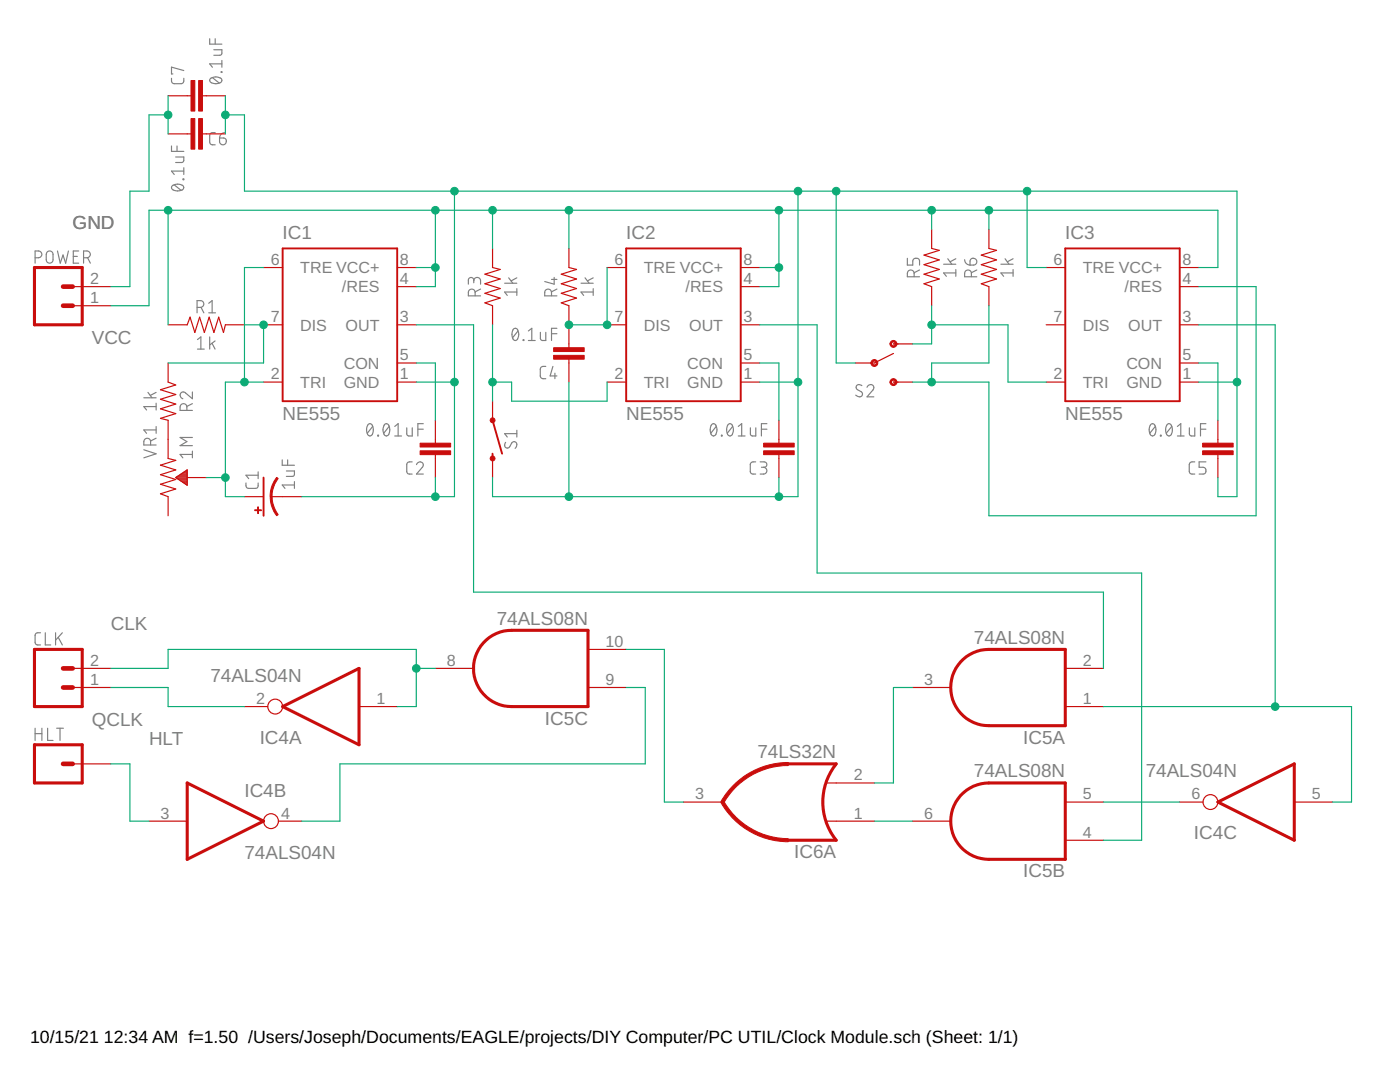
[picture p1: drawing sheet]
<svg xmlns="http://www.w3.org/2000/svg" width="279mm" height="216mm" viewBox="0 0 279 216" stroke-linecap="round" stroke-linejoin="round" font-family="sans-serif">
<g fill="none" stroke="#808080" stroke-width=".23">
<path d="M34.2 15.6l.1 .9 .5 .2h1.5l.3-.4 .1-.7M36.7 14.1l-2.5-.7v1.4h.3M41.8 7.7v1.1h2.5M42.1 15.6a1.7 1.7 0 0 1 2.2 .3v.1a1.46 1.46 0 0 1-2.2 .4l-.3-.4zM42.4 15.5l1.4 1.1M42.7 9.9h1.6l-.1 1-.3 .1h-1.2M42.9 7.7v1.1M44.2 14.3l.1 .2zM44.3 12.1v1.3M44.3 12.7h-2.5l.6 .7M34.2 29.1v1.1h2.5M34.3 37.1a1.7 1.7 0 0 1 2.3 .2l.1 .1a1.49 1.49 0 0 1-2.3 .4l-.2-.2z"/>
<path d="M34.8 36.9l1.3 1.1M35.1 31.3h1.6l-.1 1-.3 .1h-1.2M35.3 29.1v1.1M36.5 35.7h.2v.2h-.2zM36.7 33.5v1.3M36.7 34.1h-2.5l.6 .7M42.9 26.5h-.7l-.2 .2-.2 .3 .2 1.7 .2 .2h.7M43.8 27.5h.8a.68 .68 0 0 1 .6 .8 .68 .68 0 0 1-.7 .6 .68 .68 0 0 1-.7-.7zM44.9 26.5l-.8 .3-.3 .7M7 51.4h.7a.68 .68 0 0 0 .7-.6 .68 .68 0 0 0-.7-.7h-.7v2.4M9.4 50.4a.68 .68 0 0 1 .7-.3 .68 .68 0 0 1 .5 .7v1a.68 .68 0 0 1-.7 .7 .68 .68 0 0 1-.7-.7zM11.5 50.1l.5 2.4 .6-1.6 .5 1.6 .6-2.4"/>
<path d="M14.6 51.2h.8M15.7 50.1h-1.1v2.4h1.1M16.7 51.4h.7a.68 .68 0 0 0 .6-.6 .68 .68 0 0 0-.6-.7h-.7v2.4M17.5 51.4l.5 1.1M94.6 56a.68 .68 0 0 1 .6-.6 .68 .68 0 0 1 .7 .6v.7M94.6 56.4v-.5a.54 .54 0 0 0-.6-.5 .54 .54 0 0 0-.5 .5v.8M94.8 59a1.19 1.19 0 0 0-.2-1.2l-.5-.1-.5 .3-.1 1h2.4M95.9 57.7l-1.1 .5M100.7 56.5h2.4M101.5 55.4l.8 1.1M103.1 58.3h-2.4l.5 .6M103.1 57.6v1.3"/>
<path d="M103.1 55.4l-1.1 .6M110.1 59a1.19 1.19 0 0 0-.3-1.2l-.4-.1-.6 .3-.1 1h2.4M110.1 55.8h1M110.6 55.4v1.3l-1.9-.5M111.1 57.7l-1 .5M116 56.5h2.4M116.8 55.4l.8 1.1M118.4 58.3h-2.4l.5 .6M118.4 57.6v1.3M118.4 55.4l-1.2 .6M181.1 51.5v1.4h1.1v-.8a.69 .69 0 0 1 .6-.6 .69 .69 0 0 1 .7 .6v.8M182.4 55.2v-.7a.68 .68 0 0 0-.6-.6 .68 .68 0 0 0-.7 .6v.7h2.4"/>
<path d="M183.5 53.9l-1.1 .5M188.3 52.7h2.5M189.1 51.6l.8 1.1M190.8 54.5h-2.5l.6 .6M190.8 53.8v1.3M190.8 51.6l-1.2 .6M192.5 51.8a1.08 1.08 0 0 0 1.1 1.1M193.7 51.8a.69 .69 0 0 1 1.2 .1 .69 .69 0 0 1-.6 1h-.7zM193.9 55.2v-.7a.68 .68 0 0 0-.7-.6 .68 .68 0 0 0-.7 .6v.7h2.4M194.9 53.9l-1 .5M199.7 52.7h2.5M200.6 51.6l.8 1.1"/>
<path d="M202.2 54.5h-2.5l.6 .6M202.2 53.8v1.3M202.2 51.6l-1.2 .6M28.7 79.4h2.5M29.5 78.3l.8 1.1M31.2 78.3l-1.2 .6M38.4 78.2v1.4l-1.4-1.2a.67 .67 0 0 0-1 .2 .67 .67 0 0 0 .5 1M39.3 61.3h.7a.68 .68 0 0 0 .7-.6 .68 .68 0 0 0-.7-.7h-.7v2.4M39.4 67.8l.7-.6v2.5M39.4 69.7h1.4M40.1 61.3l.6 1.1M41.7 60.5l.6-.5v2.4"/>
<path d="M41.7 62.4h1.3M41.8 67.2v2.5M42.3 68.5l.6 1.2M42.9 68l-1.1 .8M102.4 65.7a.56 .56 0 0 1 .7-.1 .56 .56 0 0 1 .3 .5 1.43 1.43 0 0 1-.6 1.8 1.49 1.49 0 0 1-.4-2.2zM103.4 66l-1.1 1.4M104.4 67.8l.1 .1zM105.5 67.9h1.3M105.5 66l.6-.5v2.4M107.8 66.3v1.2l.2 .3 .2 .1h.7v-1.6M108.9 73.1l-.8 .1-.3 .5 .1 1.6 .5 .3h.5M110.1 66.6h1"/>
<path d="M110.3 73.1l-.5 1.9h1.3M110.7 74.5v1.1M111.1 65.5h-1v2.4M172 76.9a.61 .61 0 0 0-.9-.1 .61 .61 0 0 0 0 .9l.8 .5a.62 .62 0 0 1 0 .9 .62 .62 0 0 1-.9-.1l-.2-.2M173 77.3a.67 .67 0 0 1 1-.5 .67 .67 0 0 1 .2 1l-1.2 1.4h1.4M28.7 89.7l2.5 .9-2.5 .8M30.1 88.8v-.7a.68 .68 0 0 0-.7-.7 .68 .68 0 0 0-.7 .7v.7h2.5M31.2 81.1h-2.5l.6 .7M31.2 80.5v1.3M31.2 85.1v1.4M31.2 87.4l-1.1 .6M31.2 85.8h-2.5l.6 .7"/>
<path d="M37.3 81.9v-.7a.68 .68 0 0 0-.7-.7 .68 .68 0 0 0-.7 .7v.7h2.5M38.4 90.7h-2.5l.6 .7M38.4 90v1.4M38.4 87.3h-2.5l1.4 .8-1.4 .8h2.5M38.4 80.5l-1.1 .6M49.1 96.4l.1 .8 .4 .3 1.7-.1 .2-.3v-.7M51.5 94.1v1.4M51.5 94.8h-2.4l.5 .7M56.3 91.8v1h2.5M57.1 94h1.7l-.1 .8-.2 .2-1.4 .1M57.4 91.8v1M58.8 96.8h-2.5l.6 .7"/>
<path d="M58.8 96.1v1.4M73.4 84.8a.56 .56 0 0 1 .7-.2 .56 .56 0 0 1 .3 .6 1.4 1.4 0 0 1-.6 1.8 1.49 1.49 0 0 1-.4-2.2zM74.4 85.1l-1.1 1.3M75.4 86.8h.1v.2h-.1zM76.7 84.8a.56 .56 0 0 1 .7-.2 .56 .56 0 0 1 .3 .6 1.4 1.4 0 0 1-.6 1.8 1.53 1.53 0 0 1-.4-2.2zM77.7 85.1l-1.1 1.3M78.8 87h1.3M78.8 85.1l.7-.6v2.5M81.2 85.4v1.3l.4 .3h.7v-1.6M82.3 92.2l-.9 .1-.2 .4 .1 1.7 .2 .2h.8M83.1 92.7a.67 .67 0 0 1 1-.5 .67 .67 0 0 1 .2 1l-1.2 1.4h1.4M83.4 85.6h1.1"/>
<path d="M84.5 84.5h-1.1v2.5M100.9 88.3a.61 .61 0 0 0-.1 .9 .61 .61 0 0 0 .9-.1l.4-.7a.59 .59 0 0 1 .9-.1 .59 .59 0 0 1 .1 .8l-.3 .4M103.1 85.9v1.3M103.1 86.5h-2.4l.5 .7M142 84.8l.4-.3a1.53 1.53 0 0 1 .4 2.3 .57 .57 0 0 1-.6 .1 .57 .57 0 0 1-.4-.5v-.9zM142.9 85.1l-1 1.3M144 86.8l.1 .2zM145.3 84.8l.4-.3a1.53 1.53 0 0 1 .4 2.3 .57 .57 0 0 1-.7 .1 .57 .57 0 0 1-.3-.5l-.1-.9zM146.2 85.1l-1.1 1.3M147.3 87h1.4M147.3 85.1l.7-.6v2.5M149.8 85.4v1.3l.4 .3h.6v-1.6"/>
<path d="M150.8 92.2l-.8 .1-.3 .4 .1 1.7 .3 .2h.7M151.7 92.2h.8a.54 .54 0 0 1 .5 .5 .54 .54 0 0 1-.5 .5h-.5M152 85.6h1.1M152.4 93.2a.68 .68 0 0 1 .7 .7 .68 .68 0 0 1-.7 .7h-.7M153.1 84.5h-1.1v2.5M229.6 84.8l.1-.2a.69 .69 0 0 1 .8 .1 .69 .69 0 0 1 .2 .8 1.03 1.03 0 0 1-.8 1.5 1.7 1.7 0 0 1-.3-2.2zM230.6 85.1l-1.1 1.3M231.6 86.8h.1v.2h-.1zM232.9 84.8l.1-.2a.69 .69 0 0 1 .7 .1 .69 .69 0 0 1 .3 .8 1.03 1.03 0 0 1-.8 1.5 1.7 1.7 0 0 1-.3-2.2zM233.8 85.1l-1.1 1.3M235 87h1.3M235 85.1l.6-.6v2.5"/>
<path d="M237.4 85.4v1.2l.1 .3 .3 .1h.6v-1.6M238.4 92.2l-.8 .1-.3 .4 .1 1.7 .3 .2h.7M239.6 85.6h1.1M240.7 92.2h-1.4v1h.8a.69 .69 0 0 1 .6 .7 .69 .69 0 0 1-.6 .7h-.8M240.7 84.5h-1.1v2.5M8.1 126.3h-.7l-.3 .2-.1 .3 .1 1.7 .3 .2h.7M9 126.3v2.4h1.1M11.1 126.3v2.4M11.6 127.2l.8 1.5M12.4 126.3l-1.3 1.4M7 145.3v2.4M7 146.4h1.4"/>
<path d="M8.4 145.3v2.4M9.5 145.3v2.4h1.1M11.3 145.3h1.4M12 145.3v2.4"/>
</g>
<g fill="none" stroke="#c90d0c" stroke-width=".23">
<path d="M33.5 19.1h4.6M40.4 19.1h4.6M33.5 26.7h4.6M40.4 26.7h4.6M14.5 57.2h7.6M52.6 53.4h3.8M79.3 53.4h3.8M79.3 57.2h3.8M98.3 49.6v3.8l1.5 .4-3 .9 3 1-3 .9 3 1-3 .9 3 1-3 .9 1.5 .6v3.8M113.5 49.6v3.8l1.6 .4-3.1 .9 3.1 1-3.1 .9 3.1 1-3.1 .9 3.1 1-3.1 .9 1.5 .6v8.4M121.2 53.4h3.8M147.8 53.4h3.8"/>
<path d="M147.8 57.2h3.8M185.9 45.8v3.8l1.6 .4-3.1 .9 3.1 1-3.1 .9 3.1 1-3.1 .9 3.1 1-3.1 .9 1.5 .6v3.8M197.4 45.8v3.8l1.5 .4-3.1 .9 3.1 1-3.1 .9 3.1 1-3.1 .9 3.1 1-3.1 .9 1.6 .6v3.8M208.8 53.4h3.8M235.4 53.4h3.8M235.4 57.2h3.8M14.5 61h7.6M33.5 64.8h3.9l.5-1.5 1 3 .9-3 1 3 .9-3 1 3 .9-3 1 3 .4-1.5h3.8M33.5 72.4v3.8l1.6 .6-3.1 1 3.1 .9-3.1 1 3.1 .9-3.1 1 3.1 .9-3.1 1 1.5 .4v7.6l1.6 .4-3.1 .9 3.1 1-3.1 .9 3.1 1-3.1 .9 3.1 1-3.1 .9 1.5 .6v3.8M52.6 64.8h3.8M52.6 76.2h3.8M79.3 64.8h3.8"/>
<path d="M79.3 76.2h3.8M79.3 72.4h3.8M113.5 71.7v4.5M121.2 64.8h3.8M121.2 76.2h3.8M147.8 64.8h3.8M147.8 76.2h3.8M147.8 72.4h3.8M178.3 76.2h3.8M178.3 70.5l-3.8 1.9h-3.8M178.3 68.6h3.8M208.8 64.8h3.8"/>
<path d="M208.8 76.2h3.8M235.4 64.8h3.8M235.4 76.2h3.8M235.4 72.4h3.8M35.1 95.3l2.3-1.5v3zM35.2 95.4h2.2M35.2 95.2h2.2M35.5 95.6h1.9M35.5 95h1.9M35.8 95.8h1.6M35.8 94.8h1.6M36.1 94.6h1.3"/>
<path d="M36.1 96h1.3M36.4 94.4h1M36.4 96.2h1M36.7 94.2h.7M36.7 96.4h.7M37 94h.4M37 96.6h.4M37.3 93.8h.1M37.3 96.8h.1M37.4 95.3h3.8M48.8 99.1h3.8M54.1 99.1h6.1"/>
<path d="M86.9 83.9v4.5M86.9 90.7v4.6M98.3 80.1v3.8M98.3 91.5v3.8M155.4 83.9v4.5M155.4 90.7v4.6M243.1 83.9v4.5M243.1 90.7v4.6M14.5 137.2h7.6M14.5 133.4h7.6M86.9 133.4h7.6M117.3 137.2h7.7"/>
<path d="M117.3 129.6h7.7M182.1 137.2h7.6M212.6 133.4h7.6M14.5 152.4h7.6M48.8 141h4.6M71.6 141h7.7M165 156.2h9.5M212.6 141h7.6M29.7 163.9h7.7M55.6 163.9h4.6M136.4 160h7.6M165 163.9h9.5"/>
<path d="M182.1 163.9h7.6M212.6 160h7.6M212.6 167.7h7.6M235.4 160h4.7M258.3 160h7.6"/>
<circle cx="54.9" cy="141" r="1.48"/>
<circle cx="54.1" cy="163.9" r="1.48"/>
<circle cx="241.6" cy="160" r="1.48"/>
</g>
<path d="M56.4 49.6h22.9v30.5h-22.9zM125 49.6h22.8v30.5h-22.8zM212.6 49.6h22.8v30.5h-22.8zM52.6 95.3v7.6M98.3 90.5v1M98.3 83.9l1.9 6.6" fill="none" stroke="#c90d0c" stroke-width=".38"/>
<path d="M6.9 53.4h9.5v11.4h-9.5zM6.9 129.6h9.5v11.4h-9.5zM96.5 128.3a7.6 7.6 0 0 1 5.6-2.5h15.2v15.2h-15.2a7.6 7.6 0 0 1-6.9-4.5 7.6 7.6 0 0 1 1.3-8.2zM191.7 132.1a7.6 7.6 0 0 1 5.7-2.5h15.2v15.2h-15.2a7.6 7.6 0 0 1-7-4.5 7.6 7.6 0 0 1 1.3-8.2zM6.9 148.6h9.5v7.6h-9.5zM37.4 156.2l15.2 7.7-15.2 7.6zM56.4 141l15.2-7.6v15.2zM157.4 152.4h9.5a12.2 12.2 0 0 0 0 15.3h-9.5M191.7 158.7a7.6 7.6 0 0 1 5.7-2.5h15.2v15.3h-15.2a7.6 7.6 0 0 1-7-4.5 7.6 7.6 0 0 1 1.3-8.3zM243.1 160l15.2-7.6v15.3z" fill="none" stroke="#c90d0c" stroke-width=".61"/>
<path d="M12.6 57.2h1.9M12.6 61h1.9M12.6 133.4h1.9M12.6 137.2h1.9M12.6 152.4h1.9" fill="none" stroke="#c90d0c" stroke-width=".93"/>
<g fill="#c90d0c" stroke="#c90d0c" stroke-width=".2">
<path d="M55.2 95.2l.3 .3-.7 1.1a5.6 5.6 0 0 0-.5 2.5h-.4v-.4a6.1 6.1 0 0 1 1.3-3.5z" fill-rule="evenodd"/>
<path d="M53.9 99.1h.4a6.1 6.1 0 0 0 1.2 3.6l-.3 .2-.5-.8a6 6 0 0 1-.8-3z" fill-rule="evenodd"/>
<path d="M177.8 68.1a.69 .69 0 0 1 1.1 .2 .69 .69 0 0 1-.4 1 .69 .69 0 0 1-.9-.7h.3a.39 .39 0 0 1 .6-.3 .39 .39 0 0 1 .1 .6 .39 .39 0 0 1-.7-.1v-.2h-.3z" fill-rule="evenodd"/>
<path d="M177.8 75.8a.69 .69 0 0 1 1.1 .1 .69 .69 0 0 1-.4 1 .69 .69 0 0 1-.9-.7h.3a.39 .39 0 0 1 .6-.3 .39 .39 0 0 1 .1 .7 .39 .39 0 0 1-.7-.2v-.2h-.3z" fill-rule="evenodd"/>
<path d="M174 71.9a.69 .69 0 0 1 1.1 .2 .69 .69 0 0 1-.4 1 .69 .69 0 0 1-.9-.7h.3a.39 .39 0 0 1 .6-.3 .39 .39 0 0 1 .1 .6 .39 .39 0 0 1-.7-.1v-.2h-.3z" fill-rule="evenodd"/>
<path d="M146.1 156.9a15.5 15.5 0 0 1 11.2-4.8v.7a14.9 14.9 0 0 0-12.9 7.5l-.5-.3 .8-1.4z" fill-rule="evenodd"/>
<path d="M143.9 160.1l.5-.3a15 15 0 0 0 12.9 7.5v.7a15.6 15.6 0 0 1-13.4-7.9z" fill-rule="evenodd"/>
<circle cx="98.3" cy="83.9" r=".49"/>
<circle cx="98.3" cy="91.5" r=".49"/>
</g>
<g fill="#c90d0c" stroke="#c90d0c" stroke-width=".2">
<path d="M51.4 101.2h.2v1.3h-.2z"/>
<path d="M50.8 101.7h1.4v.2h-1.4z"/>
<path d="M83.8 88.4h6.1v.8h-6.1z"/>
<path d="M83.8 90h6.1v.7h-6.1z"/>
<path d="M152.4 88.4h6.1v.8h-6.1z"/>
<path d="M152.4 90h6.1v.7h-6.1z"/>
<path d="M110.5 69.4h6.1v.7h-6.1z"/>
<path d="M110.5 70.9h6.1v.8h-6.1z"/>
<path d="M240 88.4h6.1v.8h-6.1z"/>
<path d="M240 90h6.1v.7h-6.1z"/>
<path d="M38.1 23.7h.8v6.1h-.8z"/>
<path d="M39.6 23.7h.8v6.1h-.8z"/>
<path d="M39.6 16.1h.8v6.1h-.8z"/>
<path d="M38.1 16.1h.8v6.1h-.8z"/>
</g>
<path d="M178.3 76.2h1" fill="none" stroke="#c90d0c" stroke-width=".2"/>
<g fill="none" stroke="#0dab76" stroke-width=".23">
<path d="M33.5 19.1v7.6M45 19.1v7.6M33.5 22.9h-3.8v15.2h-3.8v19.1h-3.8M45 22.9h3.8v15.2h198.1v61h-3.8v-3.8M90.7 38.1v61h-30.5M159.3 38.1v61h-61v-3.8M166.9 38.1v34.3h3.8M205 38.1v15.3h3.8M33.5 42v22.8M52.6 53.4h-3.8v22.8M83.1 53.4h3.8M86.9 42v15.2h-3.8"/>
<path d="M98.3 42v7.6M113.5 42v7.6M121.2 53.4v11.4h-7.7M151.6 53.4h3.8M155.4 42v15.2h-3.8M185.9 42v3.8M197.4 42v3.8M239.2 53.4h3.9v-11.4h-213.4v19h-7.6M239.2 57.2h11.5v45.7h-53.3v-26.7h-15.3M48.8 64.8h3.8v7.6h-19.1M52.6 76.2h-7.6v22.9h3.8M83.1 64.8h11.4v53.4h125.7v15.2"/>
<path d="M83.1 72.4h3.8v11.5M83.1 76.2h7.6M98.3 76.2h3.8v3.9h19.1v-3.9M98.3 64.8v15.3M113.5 76.2v22.9M151.6 64.8h11.5v49.5h64.7v53.4h-7.6M151.6 72.4h3.8v11.5M151.6 76.2h7.7M185.9 64.8h15.3v11.4h7.6M185.9 61v7.6h-3.8M197.4 61v11.4h-11.5v3.8M239.2 64.8h15.3v76.2"/>
<path d="M239.2 72.4h3.9v11.5M239.2 76.2h7.7M41.2 95.3h3.8M86.9 95.3v3.8M155.4 95.3v3.8M22.1 133.4h11.4v-3.8h49.6v11.4h-3.8M22.1 137.2h11.4v3.8h15.3M83.1 133.4h3.8M125 129.6h7.6v30.4h3.8M125 137.2h3.8v15.2h-61v11.5h-7.6M182.1 137.2h-3.8v19h-3.8M22.1 152.4h3.8v11.5h3.8"/>
<path d="M220.2 141h49.5v19h-3.8M174.5 163.9h7.6M220.2 160h15.2"/>
</g>
<g fill="#0dab76" stroke="#0dab76" stroke-width=".2">
<circle cx="52.6" cy="64.8" r=".76"/>
<circle cx="48.8" cy="76.2" r=".76"/>
<circle cx="45" cy="95.3" r=".76"/>
<circle cx="98.3" cy="76.2" r=".76"/>
<circle cx="121.2" cy="64.8" r=".76"/>
<circle cx="113.5" cy="64.8" r=".76"/>
<circle cx="33.5" cy="22.9" r=".76"/>
<circle cx="86.9" cy="42" r=".76"/>
<circle cx="86.9" cy="53.4" r=".76"/>
<circle cx="98.3" cy="42" r=".76"/>
<circle cx="113.5" cy="42" r=".76"/>
<circle cx="155.4" cy="42" r=".76"/>
<circle cx="155.4" cy="53.4" r=".76"/>
<circle cx="33.5" cy="42" r=".76"/>
<circle cx="185.9" cy="42" r=".76"/>
<circle cx="197.4" cy="42" r=".76"/>
<circle cx="45" cy="22.9" r=".76"/>
<circle cx="155.4" cy="99.1" r=".76"/>
<circle cx="113.5" cy="99.1" r=".76"/>
<circle cx="90.7" cy="76.2" r=".76"/>
<circle cx="159.3" cy="76.2" r=".76"/>
<circle cx="159.3" cy="38.1" r=".76"/>
<circle cx="90.7" cy="38.1" r=".76"/>
<circle cx="86.9" cy="99.1" r=".76"/>
<circle cx="246.9" cy="76.2" r=".76"/>
<circle cx="166.9" cy="38.1" r=".76"/>
<circle cx="205" cy="38.1" r=".76"/>
<circle cx="185.9" cy="64.8" r=".76"/>
<circle cx="185.9" cy="76.2" r=".76"/>
<circle cx="254.5" cy="141" r=".76"/>
<circle cx="83.1" cy="133.4" r=".76"/>
</g>
<g font-size="3.8" fill="#808080">
<text x="14.5" y="45.8">GND</text>
<text x="56.4" y="47.7">IC1</text>
<text x="125" y="47.7">IC2</text>
<text x="212.6" y="47.7">IC3</text>
<text x="18.3" y="68.6">VCC</text>
<text x="56.4" y="83.9">NE555</text>
<text x="125" y="83.9">NE555</text>
<text x="212.6" y="83.9">NE555</text>
<text x="22.1" y="125.8">CLK</text>
<text x="99.1" y="124.6">74ALS08N</text>
<text x="194.4" y="128.4">74ALS08N</text>
<text x="42" y="136">74ALS04N</text>
<text x="18.3" y="144.8">QCLK</text>
<text x="29.7" y="148.6">HLT</text>
<text x="51.8" y="148.4">IC4A</text>
<text x="108.8" y="144.6">IC5C</text>
<text x="204.2" y="148.4">IC5A</text>
<text x="151.2" y="151.3">74LS32N</text>
<text x="194.4" y="155.1">74ALS08N</text>
<text x="228.7" y="155.1">74ALS04N</text>
<text x="48.8" y="159.1">IC4B</text>
<text x="238.3" y="167.5">IC4C</text>
<text x="48.8" y="171.5">74ALS04N</text>
<text x="158.5" y="171.3">IC6A</text>
<text x="204.2" y="175.1">IC5B</text>
</g>
<g font-size="3.5">
<text x="6" y="208.2">10/15/21</text>
<text x="20.7" y="208.2">12:34 AM f=1.50 /Users/Joseph/Documents/EAGLE/projects/DIY Computer/PC UTIL/Clock Module.sch (Sheet: 1/1)</text>
</g>
<g font-size="3.2" fill="#808080">
<text x="54.1" y="52.9">6</text>
<text x="79.8" y="52.9">8</text>
<text x="122.6" y="52.9">6</text>
<text x="148.4" y="52.9">8</text>
<text x="210.3" y="52.9">6</text>
<text x="236" y="52.9">8</text>
<text x="18" y="56.7">2</text>
<text x="59.9" y="54.5">TRE VCC+</text>
<text x="68.2" y="58.3">/RES</text>
<text x="79.8" y="56.7">4</text>
<text x="128.5" y="54.5">TRE VCC+</text>
<text x="136.8" y="58.3">/RES</text>
<text x="148.4" y="56.7">4</text>
<text x="216.1" y="54.5">TRE VCC+</text>
<text x="224.4" y="58.3">/RES</text>
<text x="236" y="56.7">4</text>
<text x="18" y="60.5">1</text>
<text x="54.1" y="64.3">7</text>
<text x="59.9" y="66">DIS</text>
<text x="69" y="66">OUT</text>
<text x="79.8" y="64.3">3</text>
<text x="122.6" y="64.3">7</text>
<text x="128.5" y="66">DIS</text>
<text x="137.5" y="66">OUT</text>
<text x="148.4" y="64.3">3</text>
<text x="210.3" y="64.3">7</text>
<text x="216.1" y="66">DIS</text>
<text x="225.1" y="66">OUT</text>
<text x="236" y="64.3">3</text>
<text x="79.8" y="71.9">5</text>
<text x="148.4" y="71.9">5</text>
<text x="236" y="71.9">5</text>
<text x="54.1" y="75.7">2</text>
<text x="59.9" y="77.4">TRI</text>
<text x="68.6" y="77.4">GND</text>
<text x="68.6" y="73.6">CON</text>
<text x="79.8" y="75.7">1</text>
<text x="122.6" y="75.7">2</text>
<text x="128.5" y="77.4">TRI</text>
<text x="137.2" y="77.4">GND</text>
<text x="137.2" y="73.6">CON</text>
<text x="148.4" y="75.7">1</text>
<text x="210.3" y="75.7">2</text>
<text x="216.1" y="77.4">TRI</text>
<text x="224.8" y="77.4">GND</text>
<text x="224.8" y="73.6">CON</text>
<text x="236" y="75.7">1</text>
<text x="120.9" y="129">10</text>
<text x="18" y="136.7">1</text>
<text x="18" y="132.8">2</text>
<text x="89.2" y="132.8">8</text>
<text x="120.9" y="136.7">9</text>
<text x="184.4" y="136.7">3</text>
<text x="216.1" y="132.8">2</text>
<text x="51.1" y="140.5">2</text>
<text x="75.1" y="140.5">1</text>
<text x="216.1" y="140.5">1</text>
<text x="170.4" y="155.7">2</text>
<text x="138.7" y="159.5">3</text>
<text x="216.1" y="159.5">5</text>
<text x="237.8" y="159.5">6</text>
<text x="261.8" y="159.5">5</text>
<text x="32.1" y="163.3">3</text>
<text x="56.1" y="163.3">4</text>
<text x="170.4" y="163.3">1</text>
<text x="184.4" y="163.3">6</text>
<text x="216.1" y="167.1">4</text>
</g>
</svg>
